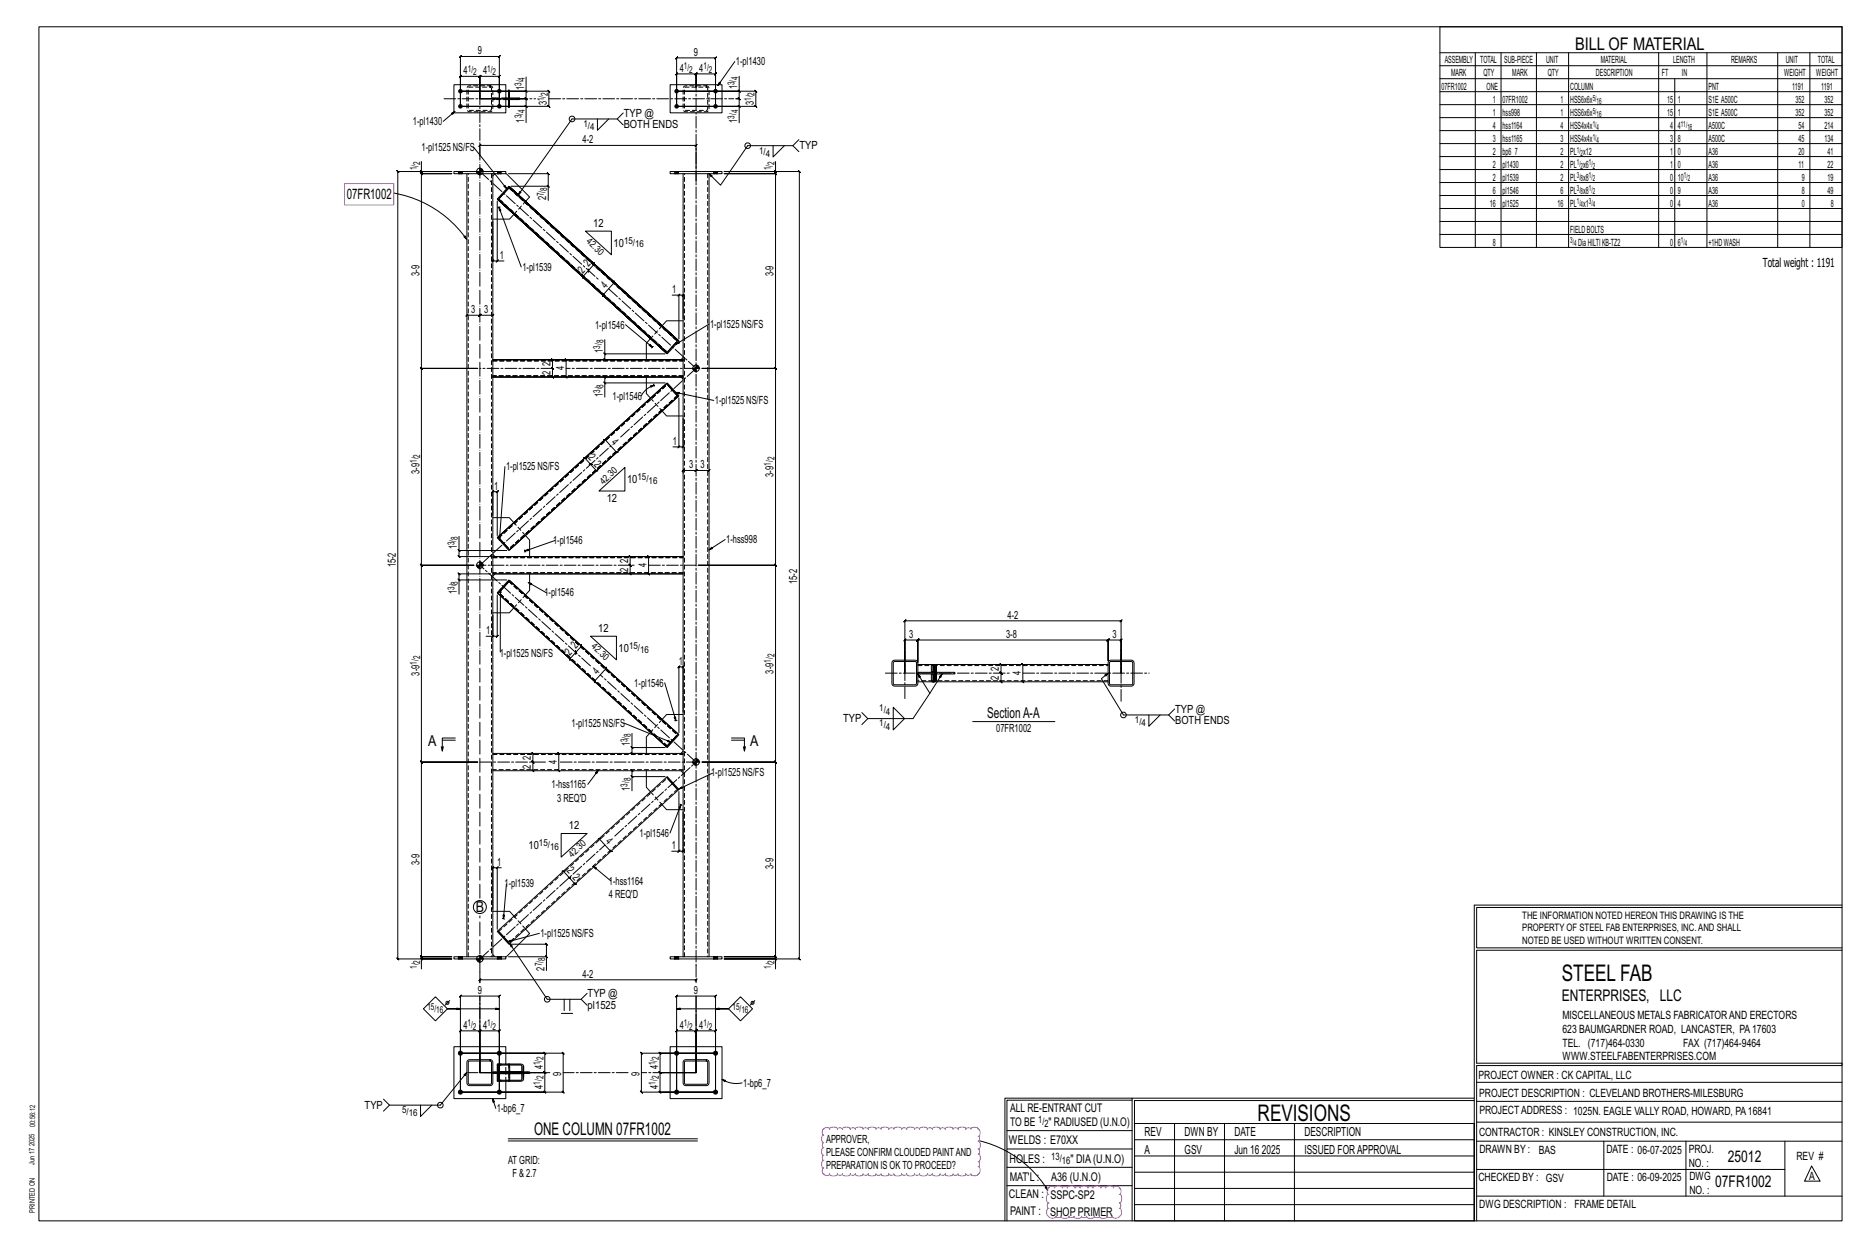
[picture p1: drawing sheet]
<svg xmlns="http://www.w3.org/2000/svg" width="914mm" height="610mm" viewBox="0 0 914 610" stroke-linecap="round" stroke-linejoin="round" font-family="sans-serif">
<g fill="none" stroke="#000" stroke-width=".49">
<path d="M19 13h883v584h-883zM705 13h197v108h-197zM225 28l1-1-1 1h19l1-1-1 1v24v-15h1l-1 1v-1h-9l-1 1 1-1v11v-11l-1 1 1-1h-10h1l-1 1v-1v15zM258 38v7h-33h44l-1-1 1 1v7h-1l1 1v-1h-44h33v8M332 28h-1h19v1l1-1h-1v24v-16h1l-1 1v-1h-9l-1 1 1-1v7v-7l-1 1 1-1h-10h1l-1 1v-1v16v-24v1zM360 30l-9 12M362 37v8h-31h39l-1-1 1 1v7h-1l1 1v-1h-39h31v8M705 26h197M705 32h197M705 39h197M722 26v95M735 26v95"/>
<path d="M752 26v95M768 26v95M812 26v95M820 39v82M836 26v95M870 26v95M886 26v95M222 41h26v14h-26zM223 55l-6 4M248 48h6v1h-6M248 48v1M249 48h.1"/>
<path d="M249 53h.1M249 44v4zM249 49v4zM249 44v4M249 49v4M257 52l1 1zM257 44l1 1zM258 45v3h-1l1 1v-1h-23h23h-1l1 1v-1v4M292 58v6l6-6M302 58l3 3M305 55l-3 3h-22l-26 37M328 41h25v14h-25z"/>
<path d="M361 52l1 1zM361 44l1 1zM362 45v3h-1l1 1-2-1h2h-1l1 1v-1v4M705 45h197M705 51h197M705 58h197M206 79v5h15h-26l-1-1 1 1v385h-1l1 1v-1h26h-15v5M232 72l16 20M235 77v-6l-1 1 1-1h106l-1 1 1-1v12M378 71v6l6-6M380 79v5h-26h37v-1l1 1h-1v385l1 1-1-1h-37h26v5M388 71l3 3"/>
<path d="M391 68l-3 3h-22l-13 20-6-6 2 1h-1l-1-1v383M705 64h197M705 70h197M705 77h197M193 94a55 55 0 0 1 35 23M206 83l1 1zM206 84v1v-1l1 1h-1h15h-15v-1l1 1h-1v95l1 1-1-1h28h-28l1 1-1-1v97v-1l1 1h-1h26h-26v-1l1 1h-1v96v-1l1 1h-1h28h-28v-1l1 1h-1v95l1 1-1-1h15h-15l1 1-1-1v1M222 84h26v1h-26zM225 84h.1M225 85h.1M226 84h.1M226 85h.1"/>
<path d="M229 85v383M233 84h4M233 84l2 1M234 84l1 1M235 84h.1M235 82v4M235 83l1 1M235 82l1 2M241 85v383M242 85l-1 1M243 98v30h4M244 84h.1"/>
<path d="M244 85h.1M245 84h.1M245 85h.1M248 85l11 11-2 3M249 92l-4 5zM249 85h19v-1l1 1h-1v6M249 91l-5 7-1-1zM249 91l83 76-5 6-83-75 82 75-82-75 82 75 6-6zM250 91h18v7M268 91l1 1zM328 84h25v1h-25zM330 84h.1"/>
<path d="M330 85h.1M332 84h.1M332 85h.1M334 85v383M349 84h.1M349 85h.1M351 84h.1M351 85h.1M379 83l1 1zM380 84v1l-1-1 1 1h-26h26l-1-1 1 1v95h-1l1 1v-1h-36h36h-1l1 1v-1v97l-1-1 1 1h-38h38l-1-1 1 1v96l-1-1 1 1h-36h36l-1-1 1 1v95h-1l1 1v-1h-26h26h-1l1 1v-1v1M705 83h197M705 89h197"/>
<path d="M705 96h197M227 116l1-1v2zM241 108v20l1-1-1 1h2M244 101l11 30M244 101h.1M245 101h-1M252 105l-3 2h-8M287 113h12v12zM705 102h197M705 108h197M705 115h197M243 128l1-1z"/>
<path d="M285 135v1zM291 128v1l10 9v-1v2v-1l-6 6v1v-1l-10-9 3-3v1v-1v1v-1l3-3v1zM229 154l-1 1 1-1zM229 154h6l-1 1 1-1-1 1 1-1h6v1l1-1h-1M306 159l13 11M329 144h3v22M332 144v1l1-1zM332 144h2v1l1-1h-1v12M334 157h-8l-2 2M347 159l-16 9M241 176h93M270 176v-1l1 1h-1v4l1 1-1-1 1 1-1-1v4"/>
<path d="M277 176v-1l1 1h-1v8M296 173l1 1zM296 166v7h30M296 173v3v-1l1 1h-1h19M318 166l-2 2v8M319 170h.1M320 170h-1M331 167l-4 5zM334 175l-1 1M341 178v4M341 179l1 1M341 179v1"/>
<path d="M341 180h.1M241 184h93M270 184l1 1zM277 184l1 1zM296 187l1 1zM315 184h-19l1 1-1-1v3M316 184v9l2 2M318 189l2-1-1 1zM320 188h.1M320 188l-3 2-3 4M320 188v1M326 187h-30v7"/>
<path d="M326 188l1-1 5 7zM326 188l-82 75M327 188l4 5M331 192l18 4M332 194l-83 75M332 195v24h-3M333 184l1 2M339 180h4M339 181l1 1M339 180l2 2M340 180l1 1M295 215h2z"/>
<path d="M296 215l6 6h-1h2h-1M324 201l2 3h8M332 219l1-1zM334 205v14l1-1-1 1h-2M247 228l-3 36M286 224h1zM286 224l3 3h-1h2h-2h2h-1l3 3h-1h2h-1M341 230l-1 1zM347 230h1l-1 1v-1h-6l-1 1 1-1h-7h1l-1 1v-1v2M241 253h8l3 3M243 241l1-1zM243 241h-2l1-1-1 1v11"/>
<path d="M244 241h-1v21M293 240l13-11v11zM224 269l1 1zM225 262v7h23M225 269v3h-1l1 1v-1h15M233 277h4M233 277l2 1M234 277l1 1M234 277h1M235 277h.1M235 275v3M235 275l1 2"/>
<path d="M235 276l1 1M235 276v1M235 275l1 1M241 271l1 1M241 272h93M243 263h1l5 6zM245 264l4 4M257 269v1M257 270h.1M257 262l2 2v8M272 264l-15 6M308 272l1 1-1-1v5v-1l1 1-1-1 1 1h-1v4"/>
<path d="M317 272l1 1-1-1v9M355 264l-8 5M224 283l1 1zM240 281h-15l-1-1 1 1v3M241 281h93M242 281l-1 1M243 291v20h1l-1 1v-1h-2M244 290l82 75M245 288v31M248 284h-23v7M249 285l-4 5M249 284l-5 6h-1z"/>
<path d="M249 284l83 75M252 297l-3 3h-8M259 285l9 5M259 281v8l-2 2M308 280l1 1zM317 280l1 1zM241 312l1-1zM241 301v10h-3M285 316v-1v2v-1l-3 3v1v-1v1v-1l-3 3M289 311h13v12zM442 304l1-1v1h106h-1l1-1v1v25v-16l-1 1 1-1h-7h1l-1 1v-1v10v-10h1l-1 1v-1h-93h1l-1 1v-1v11v-11h1l-1 1v-1h-6l-1 1 1-1v16v-25zM279 322v1z"/>
<path d="M291 333v1zM297 327v-1v2v-1l-6 6M325 334l6 19M437 323h12v12h-12zM437 324h11v11h-11zM449 329h18v1h-18zM449 330l6 9-8 13h-22l-3-3M449 325h7M449 334h7M457 325l1 1v3v-3zM457 330h-1v4h1v-4h1l-1-4v3h1l-1 4M457 326v3v-4h-1v4h1"/>
<path d="M457 325h85M457 333v-3h1v3v-7v7M457 333h.1M457 330v3M457 333v1M457 334h85M458 330v3l-1 1 1-1zM458 326v7l-1 1 1-1v-3v-1h-1M461 330l-6 9M490 333l1 1zM490 325l1 1-1-1v4l1 1-1-1 1 1-1-1v5M500 333l1 1z"/>
<path d="M501 325h-1l1 1v-1v9M542 329l-3 3 11 18h22l3-3M543 323h12v12h-12zM543 324h11v11h-11zM305 354l24 9M309 359v7h17M318 358l-2 3v8M330 353h1M331 353h.1M331 360l-4 5M332 359l-5 7-1-1zM334 350h-8l-2 2"/>
<path d="M334 349v-23h1l-1 1v-1h-2h1l-1 1v-1v32M425 352l-3 3M437 346l6 6-6 5zM476 353h40M562 350v5l6-5M572 350l3 3M216 365l1 2M217 362h6M223 361h-6v6v-2M241 369h93M241 377h93M260 377l1 1z"/>
<path d="M261 369l-1-1 1 1v4l-1-1 1 1-1-1 1 1v4M273 377l1 1zM274 369l-1-1 1 1v8M293 377l-5 7M309 379l1 1zM309 365l1 1zM309 377l1 1-1-1v3M309 366v3v-1l1 1h-1h6M316 377v8l2 2M326 380h-17v7M333 377l1 1M334 368l-1 1"/>
<path d="M339 373h4M339 373l1 1M339 373l2 1M340 373l1 1M340 373h1M341 371v4M341 372l1 1M341 372v1M341 371l1 2M349 378l-17 8M358 361h6v6l1-2M358 362h6"/>
<path d="M364 365v2M324 394l2 2h8M326 380h1l5 6v1zM326 380l-82 75M327 381l4 5M332 387l-83 75 19 27h16l3-3M332 387v29h-3M333 393v1M333 394l-5 14M333 394h1M334 397v19h1l-1 1v-1h-2M275 408h12l-12 11z"/>
<path d="M293 410h1zM293 410l6 7h-1h2h-1M332 416v1l1-1zM243 425l1-1-1 1zM243 425h-2l1-1-1 1v20M245 425h-2v30M248 433l-2 16M275 426h1zM276 426l3 3h-1h1h-1h1l2 3 1 1-1-1M290 424l9 7M241 446h8l3 2M243 456l1-1 5 7z"/>
<path d="M245 456l4 5M246 449h.1M246 449l1 1M257 455l2 2-11 11M264 457l-16 4M722 443v154M722 443h180M902 444h-179v20h179M206 469l1 1zM222 468h26v1h-26zM224 468h.1M224 469h.1"/>
<path d="M226 468h.1M226 469h.1M233 469h4M233 469l2 2M234 469l1 1M235 469v1M235 467v4M235 468l1 1M235 469h.1M241 467l1 1M243 468h.1M243 469h.1"/>
<path d="M245 468h.1M245 469h.1M249 468h18v7M250 462h17v-1l1 1h-1v6M267 468l1 1zM328 468h25v1h-25zM330 468h.1M330 469h.1M332 468h.1M332 469h.1M349 468h.1M349 469h.1"/>
<path d="M351 468h.1M351 469h.1M379 469l1 1zM902 465h-179v55h179v1h-179v76M207 494l6-6 6 6-6 5zM220 490l-2 2M225 487v1l1-1h-1h19v1l1-1h-1v47v-30h1l-1 1v-1h-9l-1 1 1-1v21v-21l-1 1 1-1h-10h1l-1 1v-1v30zM225 494h-6h25M235 481v-2l-1 1 1-1h106l-1 1 1-1v2M235 487v38M275 496h5M276 489v5"/>
<path d="M279 489v5M284 489l3 3M331 487v1l1-1h-1h19v1l1-1h-1v47v-30h1l-1 1v-1h-9l-1 1 1-1v21v-21l-1 1 1-1h-10h1l-1 1v-1v30zM331 494h26h-7M341 487v38M357 494l5-6 6 6-6 5zM369 490l-2 2M225 515h51h-1l1 1v-1v19h-1l1 1v-1h-51h42v1l-1-1h1v-9l-1-1 1 1h-32h32l-1-1 1 1v-10v1l-1-1h1zM229 519h12v12h-12zM229 519h11v11h-11zM313 515h1h36h-27l1 1-1-1v10v-1l1 1h-1h18h-18v-1l1 1h-1v9l1 1-1-1h27h-36v1l-1-1h1v-19v1zM328 512h25v25h-25z"/>
<path d="M335 519h12v12h-12zM335 519h11v11h-11zM229 525l-13 16h-25l-3-3M241 537l2 5M241 524h18v1h-18zM243 521l1 3zM243 525l1 4zM244 525v4M244 521h.1M244 525h1v3h10h1v-3v3l-1 1h-10l-1-1zM244 528l1 1M244 521h11l1 1v2v-2l-1-1h-10v1v2h-1z"/>
<path d="M245 521h-1v3M245 524h4M245 525h4M245 521h-1M248 521v-9h-26v25h26v-8M248 524h.1M248 525h.1M249 521v3h7v1h-7M249 525v3M256 522v6M258 524v1M353 528l2 1z"/>
<path d="M353 528a13 13 0 0 0 10 2M554 538h-61v59M554 537h168M722 538h-167v13M723 539h179M723 530h179M191 541l-3 3M206 541v5l5-5M249 557h92M249 558h92M479 558a54 54 0 0 1 34 24M493 553h61"/>
<path d="M555 550h167v47h-167zM555 558h167M575 550v47M599 550v47M634 550v47M723 549h179M723 558h179M785 558v27M825 558v27M874 558v27M493 571h61M493 562h61"/>
<path d="M555 573h167M555 566h167M723 572h151M887 570l4 8h-8zM492 597v-60h62v60M493 580h61M512 581l1 1zM555 589h167M555 581h167M723 585h179"/>
<circle cx="280" cy="58" r="1.4"/>
<circle cx="366" cy="71" r="1.4"/>
<circle cx="235" cy="84" r="1.6"/>
<circle cx="341" cy="180" r="1.6"/>
<circle cx="235" cy="276" r="1.6"/>
<circle cx="550" cy="350" r="1.4"/>
<circle cx="341" cy="373" r="1.6"/>
<circle cx="235" cy="444" r="3"/>
<circle cx="235" cy="469" r="1.6"/>
<circle cx="219" cy="491" r=".7"/>
<circle cx="268" cy="489" r="1.4"/>
<circle cx="368" cy="491" r=".7"/>
<circle cx="216" cy="541" r="1.4"/>
</g>
<path d="M169 90h24v10h-24zM403 552h2l1 1a2.1 2.1 0 0 1 4 0 1.4 1.4 0 0 1 2 0 2.1 2.1 0 0 1 4 0 1.5 1.5 0 0 1 3 0 2.1 2.1 0 0 1 3 0 1.5 1.5 0 0 1 3 0 2.1 2.1 0 0 1 4 0 1.4 1.4 0 0 1 2 0 2.1 2.1 0 0 1 4 0 1.5 1.5 0 0 1 3 0 2.1 2.1 0 0 1 3 0 1.5 1.5 0 0 1 3 0 2.1 2.1 0 0 1 4 0 1.4 1.4 0 0 1 2 0 2.1 2.1 0 0 1 4 0 1.4 1.4 0 0 1 2 0 2.1 2.1 0 0 1 4 0 1.5 1.5 0 0 1 3 0 2.1 2.1 0 0 1 3 0 1.5 1.5 0 0 1 3 0 2.1 2.1 0 0 1 4 0 1.4 1.4 0 0 1 2 0 2.3 2.3 0 0 1 4 0l1 1-1 2 1 1-1 1 1 1v1v2h-1l1 1-1 2h1v1v2h-1v1v2a2.5 2.5 0 0 1 0 4h-2h-1l-1-1-1 1-1-1v1h-2h-2v-1l-1 1-2-1v1h-1h-2v-1l-2 1-1-1v1h-2h-1l-1-1-1 1-1-1v1h-2h-2v-1l-1 1-1-1-1 1h-1h-2v-1l-1 1-2-1v1h-2h-1v-1l-2 1-1-1v1h-2h-1l-1-1-1 1-1-1v1h-2h-2v-1l-1 1-2-1v1h-1h-2v-1l-2 1-1-1v1h-2h-1l-1-1-1 1-1-1v1h-2l-2-1a2.1 2.1 0 0 1-3 0 2.1 2.1 0 0 1 0-3 2.1 2.1 0 0 1 0-3 1.5 1.5 0 0 1 0-3 2.1 2.1 0 0 1 0-3 1.5 1.5 0 0 1 0-3 2.1 2.1 0 0 1 0-4 2 2 0 0 1 0-3zM513 581a2.1 2.1 0 0 1 3 0 2.1 2.1 0 0 1 4 0 1.5 1.5 0 0 1 3 0 2.1 2.1 0 0 1 3 0 1.5 1.5 0 0 1 3 0 2.1 2.1 0 0 1 4 0 1.4 1.4 0 0 1 2 0 2.1 2.1 0 0 1 4 0 1.4 1.4 0 0 1 2 0 2.1 2.1 0 0 1 4 0 2.1 2.1 0 0 1 3 0 2.1 2.1 0 0 1 0 3 2.3 2.3 0 0 1 0 4 1.5 1.5 0 0 1 0 3 2.4 2.4 0 0 1 0 4l-2 1h-1l-1-1a1.4 1.4 0 0 1-2 0 2.1 2.1 0 0 1-4 0 1.4 1.4 0 0 1-2 0 2.1 2.1 0 0 1-4 0 1.5 1.5 0 0 1-3 0 2.1 2.1 0 0 1-3 0 1.5 1.5 0 0 1-3 0 2.1 2.1 0 0 1-4 0 1.4 1.4 0 0 1-2 0 2.3 2.3 0 0 1-4 0l-1-2 1-2a1.5 1.5 0 0 1 0-3 2.3 2.3 0 0 1 0-4z" fill="none" stroke="#f0f" stroke-width=".5"/>
<g fill="#000" stroke="#000" stroke-width=".49">
<circle cx="225" cy="52" r=".9"/>
<circle cx="225" cy="45" r=".9"/>
<circle cx="244" cy="52" r=".9"/>
<circle cx="244" cy="45" r=".9"/>
<circle cx="331" cy="52" r=".9"/>
<circle cx="331" cy="45" r=".9"/>
<circle cx="350" cy="52" r=".9"/>
<circle cx="350" cy="45" r=".9"/>
<circle cx="225" cy="515" r="1"/>
<circle cx="244" cy="515" r="1"/>
<circle cx="331" cy="515" r="1"/>
<circle cx="350" cy="515" r="1"/>
<circle cx="225" cy="534" r="1"/>
<circle cx="244" cy="534" r="1"/>
<circle cx="331" cy="534" r="1"/>
<circle cx="350" cy="534" r="1"/>
</g>
<g fill="none" stroke="#000" stroke-width=".49" stroke-dasharray="2 1.4">
<path d="M229 42h12v12h-12zM229 43h11v11h-11zM241 49h1M242 48h-1M248 48h-6v1h6M335 42h12v12h-12zM335 43h11v11h-11zM225 84v1M225 84h.1M225 84l1 1zM225 85h.1M226 84v1"/>
<path d="M226 84h.1M226 85h.1M226 85v-1M241 85v383M244 84v1M244 84h.1M244 97l83 75zM244 84l1 1zM244 85h.1M245 84v1M245 84h.1M245 85h.1"/>
<path d="M245 85v-1M249 92l83 75zM258 99v1zM330 84v1M330 84h.1M331 84l-1 1M331 84l1 1zM331 84v1M331 85h.1M332 84v1M332 84h.1M332 85h.1"/>
<path d="M332 85v-1M346 85v383M349 84v1M349 84h.1M350 84l-1 1M350 84l1 1zM350 84v1M350 85h.1M351 84v1M351 84h.1M351 85h.1M351 85v-1"/>
<path d="M252 105l5-6M253 105l-1 1zM323 159h.1M324 159l-6 7M241 177h93M318 165h.1M318 196h.1M318 195l6 6M332 194l-83 75M334 184h-93M323 202v-1M252 255h1"/>
<path d="M241 273h93M244 263l83-75M257 262l-5-6M258 261h.1M249 284l83 76M252 297l5-6M253 298h-1M258 292h.1M334 280h-93M449 326h8M450 330v-1M457 333h-8"/>
<path d="M457 325v1v3v-3zM457 325v1M457 326h85M457 330v4M457 325v4M457 333v-3v3v1M457 326v3v-4M457 330v3v1v-1zM458 326v7zM458 329v1zM458 326v7M458 330v-1"/>
<path d="M542 333h-85M318 358v-1M323 352v-1M324 352l-6 6M241 369h93M327 365l-83-75M334 377h-93M318 389v-1M318 387l6 7M323 394h.1M332 386l-83 75M244 456l83-75"/>
<path d="M252 448h1M257 455l-5-7M258 453v1M224 468v1M224 468h.1M225 468l-1 1M225 468l1 1zM225 468v1M225 469h.1M226 468v1M226 468h.1M226 469h.1"/>
<path d="M226 469v-1M229 468v-383M243 468v1M243 468h1M244 468l-1 1M244 468v1M244 468l1 1zM244 469h.1M245 468v1M245 468h.1M245 469h.1M245 469v-1"/>
<path d="M330 468v1M330 468h.1M331 468l-1 1M331 468l1 1zM331 468v1M331 469h.1M332 468v1M332 468h.1M332 469h.1M332 469v-1M335 468v-383M349 468v1"/>
<path d="M349 468h.1M350 468l-1 1M350 468l1 1zM350 468v1M350 469h.1M351 468v1M351 468h.1M351 469h.1M351 469v-1M240 518v1zM346 518v1zM242 525v-1"/>
<path d="M244 521h.1M244 528h.1M244 524v-3h1M244 525l1 3M245 525v-1M245 522v6M245 528h.1M248 529v-4M248 525v-1M248 524v-3M249 521v3M249 525v4"/>
<path d="M249 524v-3M249 529v-4M249 525v3v1M256 525v-1M256 522v6"/>
</g>
<path d="M235 439v-361M235 476v-28" fill="none" stroke="#000" stroke-width=".49" stroke-dasharray="6.8 1 0 1"/>
<g fill="none" stroke="#000" stroke-width=".49" stroke-dasharray="5.8 1 1 1">
<path d="M217 48h45M269 48h90M235 78v-41M235 84l58 53M341 89v-53M298 141l43 39v-96M271 180h-36M341 180h-64M304 214l37-34v292M235 277l64-59M317 277h24M289 326l-54-49h76"/>
<path d="M433 329h61M501 329h62M443 342v-28M549 343v-25M267 373h-32M341 373l-47-43M301 409l40-36h-67M235 469l61-56M341 472v9M235 481v-5M341 487v38h-27M235 525v-38"/>
<path d="M269 525h-40M307 525h-31"/>
</g>
<g font-size="11.2">
<text x="764" y="480">STEEL FAB</text>
<text x="616" y="548">REVISIONS</text>
</g>
<g font-size="8.6">
<text x="771" y="24">BILL OF MATERIAL</text>
<text x="261" y="555">ONE COLUMN 07FR1002</text>
</g>
<g font-size="7.9">
<text x="765" y="490">ENTERPRISES, LLC</text>
<text x="846" y="569">25012</text>
<text x="840" y="581">07FR1002</text>
</g>
<g font-size="7.3">
<text x="483" y="351">SectionA-A</text>
<text x="210" y="365">A</text>
<text x="367" y="365">A</text>
<text x="233" y="446">B</text>
</g>
<text font-size="7" x="170" y="97">07FR1002</text>
<g font-size="6.1">
<text x="863" y="130">Total weight : 1191</text>
<text x="560" y="556">REV</text>
<text x="580" y="556">DWN BY</text>
<text x="604" y="556">DATE</text>
<text x="639" y="556">DESCRIPTION</text>
<text x="560" y="564">A</text>
<text x="580" y="564">GSV</text>
<text x="604" y="564">Jun 16</text>
<text x="618" y="564">2025</text>
<text x="639" y="564">ISSUED FORAPPROVAL</text>
</g>
<g font-size="5.9">
<text x="494" y="560">WELDS : E70XX</text>
<text x="494" y="569">HOLES :</text>
<text x="524" y="569">&quot; DIA(U.N.O)</text>
<text x="494" y="578">MAT'L :</text>
<text x="515" y="578">A36 (U.N.O)</text>
<text x="494" y="586">CLEAN : SSPC-SP2</text>
<text x="495" y="595">PAINT :</text>
<text x="514" y="595">SHOP PRIMER</text>
</g>
<g font-size="5.8">
<text x="494" y="544">ALL RE-ENTRANT CUT</text>
<text x="494" y="551">TO BE</text>
<text x="513" y="551">&quot; RADIUSED (U.N.O)</text>
</g>
<g font-size="5.6">
<text x="765" y="499">MISCELLANEOUS METALS FABRICATORAND ERECTORS</text>
<text x="765" y="505">623 BAUMGARDNER ROAD, LANCASTER, PA17603</text>
<text x="765" y="512">TEL. (717)464-0330</text>
<text x="824" y="512">FAX (717)464-9464</text>
<text x="765" y="519">WWW.STEELFABENTERPRISES.COM</text>
<text x="724" y="528">PROJECT OWNER : CK CAPITAL, LLC</text>
<text x="724" y="537">PROJECT DESCRIPTION : CLEVELAND BROTHERS-MILESBURG</text>
<text x="724" y="545">PROJECTADDRESS : 1025N. EAGLE VALLY ROAD, HOWARD, PA16841</text>
<text x="724" y="556">CONTRACTOR : KINSLEY CONSTRUCTION, INC.</text>
<text x="724" y="564">DRAWN BY :</text>
<text x="753" y="564">BAS</text>
<text x="786" y="564">DATE : 06-07-2025</text>
<text x="827" y="564">PROJ.</text>
<text x="879" y="568">REV #</text>
<text x="827" y="571">NO. :</text>
<text x="724" y="578">CHECKED BY : GSV</text>
<text x="787" y="578">DATE : 06-09-2025</text>
<text x="827" y="578">DWG</text>
<text x="886" y="578">A</text>
<text x="827" y="584">NO. :</text>
<text x="724" y="591">DWG DESCRIPTION : FRAME DETAIL</text>
</g>
<g font-size="5.5">
<text x="234" y="27">9</text>
<text x="340" y="27">9</text>
<text x="333" y="35">4</text>
<text x="342" y="35">4</text>
<text x="360" y="32">1-pl1430</text>
<text x="227" y="36">4</text>
<text x="236" y="36">4</text>
<text x="257" y="44" transform="rotate(-90 257 44)">1</text>
<text x="361" y="44" transform="rotate(-90 361 44)">1</text>
<text x="268" y="52" transform="rotate(-90 268 52)">3</text>
<text x="369" y="51" transform="rotate(-90 369 51)">3</text>
<text x="257" y="60" transform="rotate(-90 257 60)">1</text>
<text x="305" y="57">TYP @</text>
<text x="202" y="61">1-pl1430</text>
<text x="305" y="63">BOTH ENDS</text>
<text x="361" y="60" transform="rotate(-90 361 60)">1</text>
<text x="285" y="70">4-2</text>
<text x="206" y="74">1-pl1525 NS/FS</text>
<text x="391" y="73">TYP</text>
<text x="267" y="98" transform="rotate(-90 267 98)">2</text>
<text x="290" y="111">12</text>
<text x="300" y="121">10</text>
<text x="245" y="127">1</text>
<text x="288" y="131" transform="rotate(-48 288 131)">2</text>
<text x="205" y="135" transform="rotate(-90 205 135)">3-9</text>
<text x="256" y="133">1-pl1539</text>
<text x="285" y="134" transform="rotate(-48 285 134)">2</text>
<text x="379" y="135" transform="rotate(-90 379 135)">3-9</text>
<text x="297" y="141" transform="rotate(-48 297 141)">4</text>
<text x="329" y="143">1</text>
<text x="231" y="153">3</text>
<text x="237" y="153">3</text>
<text x="291" y="161">1-pl1546</text>
<text x="348" y="160">1-pl1525 NS/FS</text>
<text x="295" y="173" transform="rotate(-90 295 173)">1</text>
<text x="269" y="179" transform="rotate(-90 269 179)">2</text>
<text x="269" y="183" transform="rotate(-90 269 183)">2</text>
<text x="276" y="181" transform="rotate(-90 276 181)">4</text>
<text x="295" y="194" transform="rotate(-90 295 194)">1</text>
<text x="300" y="196">1-pl1546</text>
<text x="350" y="198">1-pl1525 NS/FS</text>
<text x="299" y="217" transform="rotate(48 299 217)">4</text>
<text x="329" y="218">1</text>
<text x="288" y="224" transform="rotate(48 288 224)">2</text>
<text x="291" y="227" transform="rotate(48 291 227)">2</text>
<text x="205" y="232" transform="rotate(-90 205 232)">3-9</text>
<text x="248" y="230">1-pl1525 NS/FS</text>
<text x="337" y="229">3</text>
<text x="343" y="229">3</text>
<text x="379" y="233" transform="rotate(-90 379 233)">3-9</text>
<text x="242" y="240">1</text>
<text x="307" y="236">10</text>
<text x="297" y="246">12</text>
<text x="224" y="269" transform="rotate(-90 224 269)">1</text>
<text x="271" y="266">1-pl1546</text>
<text x="356" y="266">1-hss998</text>
<text x="307" y="275" transform="rotate(-90 307 275)">2</text>
<text x="194" y="278" transform="rotate(-90 194 278)">15-2</text>
<text x="307" y="280" transform="rotate(-90 307 280)">2</text>
<text x="316" y="278" transform="rotate(-90 316 278)">4</text>
<text x="390" y="286" transform="rotate(-90 390 286)">15-2</text>
<text x="224" y="291" transform="rotate(-90 224 291)">1</text>
<text x="266" y="292">1-pl1546</text>
<text x="493" y="303">4-2</text>
<text x="238" y="310">1</text>
<text x="293" y="309">12</text>
<text x="282" y="318" transform="rotate(-48 282 318)">2</text>
<text x="445" y="312">3</text>
<text x="492" y="312">3-8</text>
<text x="545" y="312">3</text>
<text x="245" y="321">1-pl1525 NS/FS</text>
<text x="279" y="321" transform="rotate(-48 279 321)">2</text>
<text x="303" y="319">10</text>
<text x="332" y="325">1</text>
<text x="379" y="330" transform="rotate(-90 379 330)">3-9</text>
<text x="489" y="328" transform="rotate(-90 489 328)">2</text>
<text x="205" y="331" transform="rotate(-90 205 331)">3-9</text>
<text x="292" y="330" transform="rotate(-48 292 330)">4</text>
<text x="310" y="336">1-pl1546</text>
<text x="489" y="332" transform="rotate(-90 489 332)">2</text>
<text x="500" y="330" transform="rotate(-90 500 330)">4</text>
<text x="413" y="353">TYP</text>
<text x="575" y="349">TYP @</text>
<text x="280" y="355">1-pl1525 NS/FS</text>
<text x="488" y="358">07FR1002</text>
<text x="575" y="354">BOTH ENDS</text>
<text x="308" y="365" transform="rotate(-90 308 365)">1</text>
<text x="260" y="372" transform="rotate(-90 260 372)">2</text>
<text x="260" y="376" transform="rotate(-90 260 376)">2</text>
<text x="273" y="374" transform="rotate(-90 273 374)">4</text>
<text x="348" y="380">1-pl1525 NS/FS</text>
<text x="270" y="386">1-hss1165</text>
<text x="308" y="387" transform="rotate(-90 308 387)">1</text>
<text x="273" y="392">3 REQ'D</text>
<text x="278" y="406">12</text>
<text x="296" y="412" transform="rotate(48 296 412)">4</text>
<text x="313" y="409">1-pl1546</text>
<text x="259" y="415">10</text>
<text x="329" y="415">1</text>
<text x="205" y="423" transform="rotate(-90 205 423)">3-9</text>
<text x="243" y="424">1</text>
<text x="379" y="425" transform="rotate(-90 379 425)">3-9</text>
<text x="277" y="426" transform="rotate(48 277 426)">2</text>
<text x="280" y="429" transform="rotate(48 280 429)">2</text>
<text x="247" y="434">1-pl1539</text>
<text x="298" y="433">1-hss1164</text>
<text x="298" y="439">4 REQ'D</text>
<text x="265" y="459">1-pl1525 NS/FS</text>
<text x="267" y="475" transform="rotate(-90 267 475)">2</text>
<text x="285" y="478">4-2</text>
<text x="234" y="486">9</text>
<text x="288" y="488">TYP @</text>
<text x="340" y="486">9</text>
<text x="288" y="493">pl1525</text>
<text x="227" y="503">4</text>
<text x="236" y="503">4</text>
<text x="333" y="503">4</text>
<text x="342" y="503">4</text>
<text x="266" y="523" transform="rotate(-90 266 523)">4</text>
<text x="275" y="527" transform="rotate(-90 275 527)">9</text>
<text x="313" y="526" transform="rotate(-90 313 526)">9</text>
<text x="322" y="523" transform="rotate(-90 322 523)">4</text>
<text x="266" y="533" transform="rotate(-90 266 533)">4</text>
<text x="322" y="533" transform="rotate(-90 322 533)">4</text>
<text x="364" y="532">1-bp6_7</text>
<text x="178" y="542">TYP</text>
<text x="243" y="544">1-bp6_7</text>
<text x="404" y="559">APPROVER,</text>
<text x="249" y="569">AT GRID:</text>
<text x="404" y="566">PLEASE CONFIRM CLOUDED PAINTAND</text>
<text x="251" y="576">F &amp; 2.7</text>
<text x="404" y="572">PREPARATION IS OKTO PROCEED?</text>
</g>
<g font-size="5">
<text x="745" y="450">THE INFORMATION NOTED HEREON THIS DRAWING IS THE</text>
<text x="745" y="456">PROPERTY OF STEEL FAB ENTERPRISES, INC.AND SHALL</text>
<text x="745" y="462">NOTED BE USED WITHOUT WRITTEN CONSENT.</text>
<text x="508" y="550">1/</text>
<text x="511" y="551">2</text>
<text x="515" y="568">13/</text>
<text x="520" y="570">16</text>
</g>
<g font-size="4.9">
<text x="707" y="31">ASSEMBLY</text>
<text x="725" y="31">TOTAL</text>
<text x="736" y="31">SUB-PIECE</text>
<text x="757" y="31">UNIT</text>
<text x="784" y="31">MATERIAL</text>
<text x="819" y="31">LENGTH</text>
<text x="847" y="31">REMARKS</text>
<text x="874" y="31">UNIT</text>
<text x="890" y="31">TOTAL</text>
<text x="710" y="37">MARK</text>
<text x="726" y="37">QTY</text>
<text x="740" y="37">MARK</text>
<text x="758" y="37">QTY</text>
<text x="781" y="37">DESCRIPTION</text>
<text x="814" y="37">FT</text>
<text x="823" y="37">IN</text>
<text x="873" y="37">WEIGHT</text>
<text x="889" y="37">WEIGHT</text>
<text x="706" y="44">07FR1002</text>
<text x="728" y="44">ONE</text>
<text x="769" y="44">COLUMN</text>
<text x="836" y="44">PNT</text>
<text x="877" y="44">1191</text>
<text x="891" y="44">1191</text>
<text x="731" y="50">1</text>
<text x="736" y="50">07FR1002</text>
<text x="764" y="50">1</text>
<text x="769" y="50">HSS6x6x</text>
<text x="816" y="50">15</text>
<text x="821" y="50">1</text>
<text x="836" y="50">S1E A500C</text>
<text x="879" y="50">352</text>
<text x="893" y="50">352</text>
<text x="731" y="57">1</text>
<text x="736" y="57">hss998</text>
<text x="764" y="57">1</text>
<text x="769" y="57">HSS6x6x</text>
<text x="816" y="57">15</text>
<text x="821" y="57">1</text>
<text x="836" y="57">S1E A500C</text>
<text x="879" y="57">352</text>
<text x="893" y="57">352</text>
<text x="731" y="63">4</text>
<text x="736" y="63">hss1164</text>
<text x="764" y="63">4</text>
<text x="769" y="63">HSS4x4x</text>
<text x="818" y="63">4</text>
<text x="821" y="63">4</text>
<text x="836" y="63">A500C</text>
<text x="880" y="63">54</text>
<text x="893" y="63">214</text>
<text x="731" y="69">3</text>
<text x="736" y="69">hss1165</text>
<text x="764" y="69">3</text>
<text x="769" y="69">HSS4x4x</text>
<text x="818" y="69">3</text>
<text x="821" y="69">8</text>
<text x="836" y="69">A500C</text>
<text x="880" y="69">45</text>
<text x="893" y="69">134</text>
<text x="731" y="76">2</text>
<text x="736" y="76">bp6_7</text>
<text x="764" y="76">2</text>
<text x="769" y="76">PL x12</text>
<text x="818" y="76">1</text>
<text x="821" y="76">0</text>
<text x="836" y="76">A36</text>
<text x="880" y="76">20</text>
<text x="895" y="76">41</text>
<text x="731" y="82">2</text>
<text x="736" y="82">pl1430</text>
<text x="764" y="82">2</text>
<text x="769" y="82">PL x6</text>
<text x="818" y="82">1</text>
<text x="821" y="82">0</text>
<text x="836" y="82">A36</text>
<text x="880" y="82">11</text>
<text x="895" y="82">22</text>
<text x="731" y="88">2</text>
<text x="736" y="88">pl1539</text>
<text x="764" y="88">2</text>
<text x="769" y="88">PL x8</text>
<text x="818" y="88">0</text>
<text x="821" y="88">10</text>
<text x="836" y="88">A36</text>
<text x="882" y="88">9</text>
<text x="895" y="88">19</text>
<text x="731" y="95">6</text>
<text x="736" y="95">pl1546</text>
<text x="764" y="95">6</text>
<text x="769" y="95">PL x8</text>
<text x="818" y="95">0</text>
<text x="821" y="95">9</text>
<text x="836" y="95">A36</text>
<text x="882" y="95">8</text>
<text x="895" y="95">49</text>
<text x="729" y="101">16</text>
<text x="736" y="101">pl1525</text>
<text x="762" y="101">16</text>
<text x="769" y="101">PL x1</text>
<text x="818" y="101">0</text>
<text x="821" y="101">4</text>
<text x="836" y="101">A36</text>
<text x="882" y="101">0</text>
<text x="896" y="101">8</text>
<text x="769" y="114">FIELDBOLTS</text>
<text x="731" y="120">8</text>
<text x="772" y="120">DiaHILTIKB-TZ2</text>
<text x="818" y="120">0</text>
<text x="821" y="120">6</text>
<text x="836" y="120">+1HDWASH</text>
</g>
<g font-size="4.7">
<text x="229" y="35">1/</text>
<text x="239" y="35">1/</text>
<text x="335" y="34">1/</text>
<text x="337" y="36">2</text>
<text x="344" y="34">1/</text>
<text x="347" y="36">2</text>
<text x="232" y="37">2</text>
<text x="241" y="37">2</text>
<text x="257" y="39" transform="rotate(-90 257 39)">4</text>
<text x="360" y="42" transform="rotate(-90 360 42)">3/</text>
<text x="361" y="39" transform="rotate(-90 361 39)">4</text>
<text x="255" y="42" transform="rotate(-90 255 42)">3/</text>
<text x="268" y="47" transform="rotate(-90 268 47)">2</text>
<text x="369" y="47" transform="rotate(-90 369 47)">2</text>
<text x="266" y="49" transform="rotate(-90 266 49)">1/</text>
<text x="368" y="49" transform="rotate(-90 368 49)">1/</text>
<text x="255" y="58" transform="rotate(-90 255 58)">3/</text>
<text x="257" y="55" transform="rotate(-90 257 55)">4</text>
<text x="360" y="58" transform="rotate(-90 360 58)">3/</text>
<text x="361" y="55" transform="rotate(-90 361 55)">4</text>
<text x="286" y="62">1/</text>
<text x="289" y="64">4</text>
<text x="372" y="75">1/</text>
<text x="375" y="77">4</text>
<text x="204" y="83" transform="rotate(-90 204 83)">1/</text>
<text x="206" y="81" transform="rotate(-90 206 81)">2</text>
<text x="377" y="83" transform="rotate(-90 377 83)">1/</text>
<text x="379" y="81" transform="rotate(-90 379 81)">2</text>
<text x="268" y="93" transform="rotate(-90 268 93)">8</text>
<text x="266" y="96" transform="rotate(-90 266 96)">7/</text>
<text x="287" y="118" transform="rotate(42 287 118)">42.30</text>
<text x="305" y="119">15/</text>
<text x="311" y="121">16</text>
<text x="295" y="168" transform="rotate(-90 295 168)">8</text>
<text x="294" y="171" transform="rotate(-90 294 171)">3/</text>
<text x="295" y="190" transform="rotate(-90 295 190)">8</text>
<text x="294" y="192" transform="rotate(-90 294 192)">3/</text>
<text x="204" y="226" transform="rotate(-90 204 226)">1/</text>
<text x="206" y="224" transform="rotate(-90 206 224)">2</text>
<text x="377" y="228" transform="rotate(-90 377 228)">1/</text>
<text x="379" y="225" transform="rotate(-90 379 225)">2</text>
<text x="295" y="237" transform="rotate(-42 295 237)">42.30</text>
<text x="312" y="235">15/</text>
<text x="318" y="237">16</text>
<text x="222" y="267" transform="rotate(-90 222 267)">3/</text>
<text x="224" y="264" transform="rotate(-90 224 264)">8</text>
<text x="224" y="286" transform="rotate(-90 224 286)">8</text>
<text x="222" y="289" transform="rotate(-90 222 289)">3/</text>
<text x="289" y="317" transform="rotate(42 289 317)">42.30</text>
<text x="308" y="318">15/</text>
<text x="206" y="323" transform="rotate(-90 206 323)">2</text>
<text x="313" y="319">16</text>
<text x="379" y="322" transform="rotate(-90 379 322)">2</text>
<text x="204" y="325" transform="rotate(-90 204 325)">1/</text>
<text x="377" y="324" transform="rotate(-90 377 324)">1/</text>
<text x="430" y="348">1/</text>
<text x="434" y="350">4</text>
<text x="556" y="354">1/</text>
<text x="430" y="355">1/</text>
<text x="434" y="357">4</text>
<text x="559" y="355">4</text>
<text x="307" y="363" transform="rotate(-90 307 363)">3/</text>
<text x="309" y="361" transform="rotate(-90 309 361)">8</text>
<text x="309" y="382" transform="rotate(-90 309 382)">8</text>
<text x="307" y="385" transform="rotate(-90 307 385)">3/</text>
<text x="264" y="414">15/</text>
<text x="269" y="416">16</text>
<text x="280" y="420" transform="rotate(-42 280 420)">42.30</text>
<text x="206" y="471" transform="rotate(-90 206 471)">2</text>
<text x="265" y="473" transform="rotate(-90 265 473)">7/</text>
<text x="267" y="470" transform="rotate(-90 267 470)">8</text>
<text x="379" y="471" transform="rotate(-90 379 471)">2</text>
<text x="204" y="474" transform="rotate(-90 204 474)">1/</text>
<text x="377" y="474" transform="rotate(-90 377 474)">1/</text>
<text x="209" y="494">15/</text>
<text x="214" y="496">16</text>
<text x="359" y="494">15/</text>
<text x="363" y="496">16</text>
<text x="229" y="502">1/</text>
<text x="232" y="504">2</text>
<text x="239" y="502">1/</text>
<text x="241" y="504">2</text>
<text x="335" y="502">1/</text>
<text x="337" y="504">2</text>
<text x="344" y="502">1/</text>
<text x="347" y="504">2</text>
<text x="264" y="521" transform="rotate(-90 264 521)">1/</text>
<text x="266" y="519" transform="rotate(-90 266 519)">2</text>
<text x="321" y="521" transform="rotate(-90 321 521)">1/</text>
<text x="323" y="519" transform="rotate(-90 323 519)">2</text>
<text x="264" y="531" transform="rotate(-90 264 531)">1/</text>
<text x="266" y="528" transform="rotate(-90 266 528)">2</text>
<text x="321" y="531" transform="rotate(-90 321 531)">1/</text>
<text x="323" y="528" transform="rotate(-90 323 528)">2</text>
<text x="197" y="545">5/</text>
<text x="200" y="546">16</text>
</g>
<g font-size="4.2">
<text x="780" y="49">5/</text>
<text x="781" y="51">16</text>
<text x="780" y="56">5/</text>
<text x="781" y="57">16</text>
<text x="780" y="62">1/</text>
<text x="781" y="63">4</text>
<text x="823" y="62">11/</text>
<text x="826" y="63">16</text>
<text x="780" y="68">1/</text>
<text x="781" y="70">4</text>
<text x="772" y="75">1/</text>
<text x="774" y="76">2</text>
<text x="772" y="81">1/</text>
<text x="774" y="82">2</text>
<text x="778" y="81">1/</text>
<text x="780" y="82">2</text>
<text x="772" y="87">3/</text>
<text x="774" y="89">8</text>
<text x="778" y="87">1/</text>
<text x="780" y="89">2</text>
<text x="824" y="87">1/</text>
<text x="826" y="89">2</text>
<text x="772" y="94">3/</text>
<text x="774" y="95">8</text>
<text x="778" y="94">1/</text>
<text x="780" y="95">2</text>
<text x="772" y="100">1/</text>
<text x="774" y="101">4</text>
<text x="778" y="100">3/</text>
<text x="780" y="101">4</text>
<text x="769" y="119">3/</text>
<text x="823" y="119">1/</text>
<text x="770" y="121">4</text>
<text x="825" y="121">4</text>
</g>
<g font-size="3.7">
<text x="17" y="551" transform="rotate(-90 17 551)">00:56:12</text>
<text x="17" y="561" transform="rotate(-90 17 561)">2025</text>
<text x="17" y="570" transform="rotate(-90 17 570)">Jun 17</text>
<text x="17" y="593" transform="rotate(-90 17 593)">PRINTED ON</text>
</g>
</svg>
